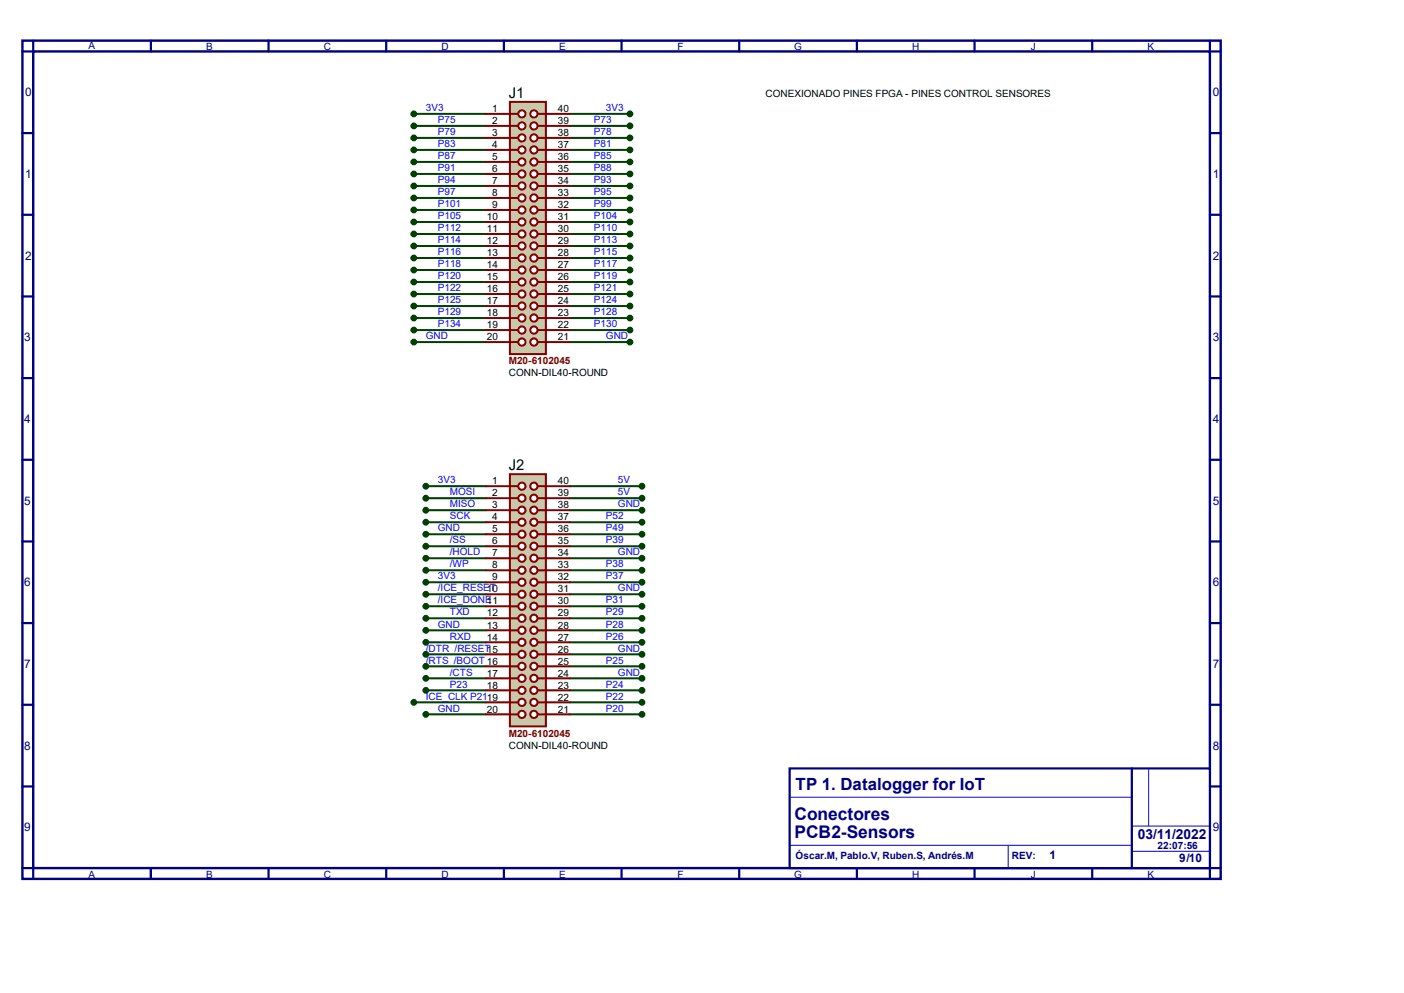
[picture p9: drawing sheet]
<svg xmlns="http://www.w3.org/2000/svg" width="297mm" height="210mm" viewBox="0 0 297 210" stroke-linecap="round" stroke-linejoin="round" font-family="sans-serif">
<path d="M4.7 8.6h253.5v177.3h-253.5zM7 10.9h248.9v172.7h-248.9z" fill="none" stroke="#000080" stroke-width=".51"/>
<path d="M7 8.6v2.3h-2.3M31.9 8.6v2.3" fill="none" stroke="#000080" stroke-width=".47"/>
<path d="M167 162.5h88.9v21.1h-88.9z" fill="#fff" stroke="#000080" stroke-width=".47"/>
<g fill="none" stroke="#000080" stroke-width=".47">
<path d="M56.8 8.6v2.3M81.7 8.6v2.3M106.6 8.6v2.3M131.5 8.6v2.3M156.4 8.6v2.3M181.3 8.6v2.3M206.2 8.6v2.3M231.1 8.6v2.3M255.9 8.6v2.3h2.3M4.7 28.2h2.3M255.9 28.2h2.3M4.7 45.4h2.3"/>
<path d="M255.9 45.4h2.3M4.7 62.7h2.3M4.7 80h2.3M255.9 62.7h2.3M255.9 80h2.3M4.7 97.2h2.3M255.9 97.2h2.3M4.7 114.5h2.3M255.9 114.5h2.3M4.7 131.8h2.3M255.9 131.8h2.3M4.7 149.1h2.3"/>
<path d="M255.9 149.1h2.3M4.7 166.3h2.3M239.4 162.5v21.1M255.9 166.3h2.3M4.7 183.6h2.3v2.3M31.9 183.6v2.3M56.8 183.6v2.3M81.7 183.6v2.3M106.6 183.6v2.3M131.5 183.6v2.3M156.4 183.6v2.3M181.3 183.6v2.3"/>
<path d="M206.2 183.6v2.3M231.1 183.6v2.3M258.2 183.6h-2.3v2.3"/>
</g>
<path d="M167 178.8h72.4M167.3 168.6h71.9M213.3 178.8v4.8M239.4 174.7h16.3M243 162.5v12.2M239.4 180h16.5" fill="none" stroke="#0000c0" stroke-width=".21"/>
<g fill="none" stroke="#004000" stroke-width=".42">
<path d="M87.5 24.1h15.3M87.5 26.6h15.3M87.5 29.2h15.3M87.5 31.7h15.3M87.5 34.2h15.3M87.5 36.8h15.3M87.5 39.3h15.3M120.6 24.1h12.7M120.6 26.6h12.7M120.6 29.2h12.7M120.6 31.7h12.7M120.6 34.2h12.7"/>
<path d="M120.6 36.8h12.7M120.6 39.3h12.7M87.5 41.9h15.3M87.5 44.4h15.3M87.5 46.9h15.3M87.5 49.5h15.3M87.5 52h15.3M87.5 54.6h15.3M87.5 57.1h15.3M87.5 59.6h15.3M120.6 41.9h12.7M120.6 44.4h12.7"/>
<path d="M120.6 46.9h12.7M120.6 49.5h12.7M120.6 52h12.7M120.6 54.6h12.7M120.6 57.1h12.7M120.6 59.6h12.7M87.5 62.2h15.3M87.5 64.7h15.3M87.5 67.3h15.3M87.5 69.8h15.3M87.5 72.3h15.3M120.6 62.2h12.7"/>
<path d="M120.6 64.7h12.7M120.6 67.3h12.7M120.6 69.8h12.7M120.6 72.3h12.7M90.1 102.8h12.7M90.1 105.4h12.7M90.1 107.9h12.7M90.1 110.4h12.7M90.1 113h12.7M90.1 115.5h12.7M90.1 118.1h12.7M120.6 102.8h15.2"/>
<path d="M120.6 105.4h15.2M120.6 107.9h15.2M120.6 110.4h15.2M120.6 113h15.2M120.6 115.5h15.2M120.6 118.1h15.2M90.1 120.6h12.7M90.1 123.1h12.7M90.1 125.7h12.7M90.1 128.2h12.7M90.1 130.8h12.7M90.1 133.3h12.7"/>
<path d="M90.1 135.8h12.7M90.1 138.4h12.7M120.6 120.6h15.2M120.6 123.1h15.2M120.6 125.7h15.2M120.6 128.2h15.2M120.6 130.8h15.2M120.6 133.3h15.2M120.6 135.8h15.2M120.6 138.4h15.2M87.5 148.5h15.3M90.1 140.9h12.7"/>
<path d="M90.1 143.5h12.7M90.1 146h12.7M90.1 151.1h12.7M120.6 140.9h15.2M120.6 143.5h15.2M120.6 146h15.2M120.6 151.1h15.2M120.6 148.5h15.2"/>
</g>
<path d="M107.9 21.5h7.6v53.4h-7.6z" fill="#c8c8aa" stroke="#800000" stroke-width=".42"/>
<path d="M107.9 24.1h1.7" fill="none" stroke="#800000" stroke-width=".42"/>
<circle cx="110.4" cy="24.1" r=".76" fill="#fff" stroke="#800000" stroke-width=".42"/>
<path d="M107.9 26.6h1.7" fill="none" stroke="#800000" stroke-width=".42"/>
<circle cx="110.4" cy="26.6" r=".76" fill="#fff" stroke="#800000" stroke-width=".42"/>
<path d="M107.9 29.2h1.7" fill="none" stroke="#800000" stroke-width=".42"/>
<circle cx="110.4" cy="29.2" r=".76" fill="#fff" stroke="#800000" stroke-width=".42"/>
<path d="M107.9 31.7h1.7" fill="none" stroke="#800000" stroke-width=".42"/>
<circle cx="110.4" cy="31.7" r=".76" fill="#fff" stroke="#800000" stroke-width=".42"/>
<path d="M113.7 24.1h1.8" fill="none" stroke="#800000" stroke-width=".42"/>
<circle cx="112.9" cy="24.1" r=".76" fill="#fff" stroke="#800000" stroke-width=".42"/>
<path d="M113.7 26.6h1.8" fill="none" stroke="#800000" stroke-width=".42"/>
<circle cx="112.9" cy="26.6" r=".76" fill="#fff" stroke="#800000" stroke-width=".42"/>
<path d="M113.7 29.2h1.8" fill="none" stroke="#800000" stroke-width=".42"/>
<circle cx="112.9" cy="29.2" r=".76" fill="#fff" stroke="#800000" stroke-width=".42"/>
<path d="M113.7 31.7h1.8" fill="none" stroke="#800000" stroke-width=".42"/>
<circle cx="112.9" cy="31.7" r=".76" fill="#fff" stroke="#800000" stroke-width=".42"/>
<path d="M107.9 34.2h1.7" fill="none" stroke="#800000" stroke-width=".42"/>
<circle cx="110.4" cy="34.2" r=".76" fill="#fff" stroke="#800000" stroke-width=".42"/>
<path d="M113.7 34.2h1.8" fill="none" stroke="#800000" stroke-width=".42"/>
<circle cx="112.9" cy="34.2" r=".76" fill="#fff" stroke="#800000" stroke-width=".42"/>
<path d="M107.9 36.8h1.7" fill="none" stroke="#800000" stroke-width=".42"/>
<circle cx="110.4" cy="36.8" r=".76" fill="#fff" stroke="#800000" stroke-width=".42"/>
<path d="M113.7 36.8h1.8" fill="none" stroke="#800000" stroke-width=".42"/>
<circle cx="112.9" cy="36.8" r=".76" fill="#fff" stroke="#800000" stroke-width=".42"/>
<path d="M107.9 39.3h1.7" fill="none" stroke="#800000" stroke-width=".42"/>
<circle cx="110.4" cy="39.3" r=".76" fill="#fff" stroke="#800000" stroke-width=".42"/>
<path d="M113.7 39.3h1.8" fill="none" stroke="#800000" stroke-width=".42"/>
<circle cx="112.9" cy="39.3" r=".76" fill="#fff" stroke="#800000" stroke-width=".42"/>
<path d="M107.9 41.9h1.7" fill="none" stroke="#800000" stroke-width=".42"/>
<circle cx="110.4" cy="41.9" r=".76" fill="#fff" stroke="#800000" stroke-width=".42"/>
<path d="M113.7 41.9h1.8" fill="none" stroke="#800000" stroke-width=".42"/>
<circle cx="112.9" cy="41.9" r=".76" fill="#fff" stroke="#800000" stroke-width=".42"/>
<path d="M107.9 44.4h1.7" fill="none" stroke="#800000" stroke-width=".42"/>
<circle cx="110.4" cy="44.4" r=".76" fill="#fff" stroke="#800000" stroke-width=".42"/>
<path d="M113.7 44.4h1.8" fill="none" stroke="#800000" stroke-width=".42"/>
<circle cx="112.9" cy="44.4" r=".76" fill="#fff" stroke="#800000" stroke-width=".42"/>
<path d="M107.9 46.9h1.7" fill="none" stroke="#800000" stroke-width=".42"/>
<circle cx="110.4" cy="46.9" r=".76" fill="#fff" stroke="#800000" stroke-width=".42"/>
<path d="M113.7 46.9h1.8" fill="none" stroke="#800000" stroke-width=".42"/>
<circle cx="112.9" cy="46.9" r=".76" fill="#fff" stroke="#800000" stroke-width=".42"/>
<path d="M107.9 49.5h1.7" fill="none" stroke="#800000" stroke-width=".42"/>
<circle cx="110.4" cy="49.5" r=".76" fill="#fff" stroke="#800000" stroke-width=".42"/>
<path d="M113.7 49.5h1.8" fill="none" stroke="#800000" stroke-width=".42"/>
<circle cx="112.9" cy="49.5" r=".76" fill="#fff" stroke="#800000" stroke-width=".42"/>
<path d="M107.9 52h1.7" fill="none" stroke="#800000" stroke-width=".42"/>
<circle cx="110.4" cy="52" r=".76" fill="#fff" stroke="#800000" stroke-width=".42"/>
<path d="M113.7 52h1.8" fill="none" stroke="#800000" stroke-width=".42"/>
<circle cx="112.9" cy="52" r=".76" fill="#fff" stroke="#800000" stroke-width=".42"/>
<path d="M107.9 54.6h1.7" fill="none" stroke="#800000" stroke-width=".42"/>
<circle cx="110.4" cy="54.6" r=".76" fill="#fff" stroke="#800000" stroke-width=".42"/>
<path d="M113.7 54.6h1.8" fill="none" stroke="#800000" stroke-width=".42"/>
<circle cx="112.9" cy="54.6" r=".76" fill="#fff" stroke="#800000" stroke-width=".42"/>
<path d="M107.9 57.1h1.7" fill="none" stroke="#800000" stroke-width=".42"/>
<circle cx="110.4" cy="57.1" r=".76" fill="#fff" stroke="#800000" stroke-width=".42"/>
<path d="M113.7 57.1h1.8" fill="none" stroke="#800000" stroke-width=".42"/>
<circle cx="112.9" cy="57.1" r=".76" fill="#fff" stroke="#800000" stroke-width=".42"/>
<path d="M107.9 59.6h1.7" fill="none" stroke="#800000" stroke-width=".42"/>
<circle cx="110.4" cy="59.6" r=".76" fill="#fff" stroke="#800000" stroke-width=".42"/>
<path d="M113.7 59.6h1.8" fill="none" stroke="#800000" stroke-width=".42"/>
<circle cx="112.9" cy="59.6" r=".76" fill="#fff" stroke="#800000" stroke-width=".42"/>
<path d="M107.9 62.2h1.7" fill="none" stroke="#800000" stroke-width=".42"/>
<circle cx="110.4" cy="62.2" r=".76" fill="#fff" stroke="#800000" stroke-width=".42"/>
<path d="M113.7 62.2h1.8" fill="none" stroke="#800000" stroke-width=".42"/>
<circle cx="112.9" cy="62.2" r=".76" fill="#fff" stroke="#800000" stroke-width=".42"/>
<path d="M107.9 64.7h1.7" fill="none" stroke="#800000" stroke-width=".42"/>
<circle cx="110.4" cy="64.7" r=".76" fill="#fff" stroke="#800000" stroke-width=".42"/>
<path d="M113.7 64.7h1.8" fill="none" stroke="#800000" stroke-width=".42"/>
<circle cx="112.9" cy="64.7" r=".76" fill="#fff" stroke="#800000" stroke-width=".42"/>
<path d="M107.9 67.3h1.7" fill="none" stroke="#800000" stroke-width=".42"/>
<circle cx="110.4" cy="67.3" r=".76" fill="#fff" stroke="#800000" stroke-width=".42"/>
<path d="M113.7 67.3h1.8" fill="none" stroke="#800000" stroke-width=".42"/>
<circle cx="112.9" cy="67.3" r=".76" fill="#fff" stroke="#800000" stroke-width=".42"/>
<path d="M107.9 69.8h1.7" fill="none" stroke="#800000" stroke-width=".42"/>
<circle cx="110.4" cy="69.8" r=".76" fill="#fff" stroke="#800000" stroke-width=".42"/>
<path d="M113.7 69.8h1.8" fill="none" stroke="#800000" stroke-width=".42"/>
<circle cx="112.9" cy="69.8" r=".76" fill="#fff" stroke="#800000" stroke-width=".42"/>
<path d="M107.9 72.3h1.7" fill="none" stroke="#800000" stroke-width=".42"/>
<circle cx="110.4" cy="72.3" r=".76" fill="#fff" stroke="#800000" stroke-width=".42"/>
<path d="M113.7 72.3h1.8" fill="none" stroke="#800000" stroke-width=".42"/>
<circle cx="112.9" cy="72.3" r=".76" fill="#fff" stroke="#800000" stroke-width=".42"/>
<g fill="none" stroke="#800000" stroke-width=".42">
<path d="M102.8 24.1h5.1M102.8 26.6h5.1M102.8 29.2h5.1M102.8 31.7h5.1M102.8 34.2h5.1M102.8 36.8h5.1M102.8 39.3h5.1M115.5 24.1h5.1M115.5 26.6h5.1M115.5 29.2h5.1M115.5 31.7h5.1M115.5 34.2h5.1"/>
<path d="M115.5 36.8h5.1M115.5 39.3h5.1M102.8 41.9h5.1M102.8 44.4h5.1M102.8 46.9h5.1M102.8 49.5h5.1M102.8 52h5.1M102.8 54.6h5.1M102.8 57.1h5.1M102.8 59.6h5.1M115.5 41.9h5.1M115.5 44.4h5.1"/>
<path d="M115.5 46.9h5.1M115.5 49.5h5.1M115.5 52h5.1M115.5 54.6h5.1M115.5 57.1h5.1M115.5 59.6h5.1M102.8 62.2h5.1M102.8 64.7h5.1M102.8 67.3h5.1M102.8 69.8h5.1M102.8 72.3h5.1M115.5 62.2h5.1"/>
<path d="M115.5 64.7h5.1M115.5 67.3h5.1M115.5 69.8h5.1M115.5 72.3h5.1"/>
</g>
<path d="M107.9 100.3h7.6v53.3h-7.6z" fill="#c8c8aa" stroke="#800000" stroke-width=".42"/>
<path d="M107.9 102.8h1.7" fill="none" stroke="#800000" stroke-width=".42"/>
<circle cx="110.4" cy="102.8" r=".76" fill="#fff" stroke="#800000" stroke-width=".42"/>
<path d="M107.9 105.4h1.7" fill="none" stroke="#800000" stroke-width=".42"/>
<circle cx="110.4" cy="105.4" r=".76" fill="#fff" stroke="#800000" stroke-width=".42"/>
<path d="M107.9 107.9h1.7" fill="none" stroke="#800000" stroke-width=".42"/>
<circle cx="110.4" cy="107.9" r=".76" fill="#fff" stroke="#800000" stroke-width=".42"/>
<path d="M107.9 110.4h1.7" fill="none" stroke="#800000" stroke-width=".42"/>
<circle cx="110.4" cy="110.4" r=".76" fill="#fff" stroke="#800000" stroke-width=".42"/>
<path d="M113.7 102.8h1.8" fill="none" stroke="#800000" stroke-width=".42"/>
<circle cx="112.9" cy="102.8" r=".76" fill="#fff" stroke="#800000" stroke-width=".42"/>
<path d="M113.7 105.4h1.8" fill="none" stroke="#800000" stroke-width=".42"/>
<circle cx="112.9" cy="105.4" r=".76" fill="#fff" stroke="#800000" stroke-width=".42"/>
<path d="M113.7 107.9h1.8" fill="none" stroke="#800000" stroke-width=".42"/>
<circle cx="112.9" cy="107.9" r=".76" fill="#fff" stroke="#800000" stroke-width=".42"/>
<path d="M113.7 110.4h1.8" fill="none" stroke="#800000" stroke-width=".42"/>
<circle cx="112.9" cy="110.4" r=".76" fill="#fff" stroke="#800000" stroke-width=".42"/>
<path d="M107.9 113h1.7" fill="none" stroke="#800000" stroke-width=".42"/>
<circle cx="110.4" cy="113" r=".76" fill="#fff" stroke="#800000" stroke-width=".42"/>
<path d="M113.7 113h1.8" fill="none" stroke="#800000" stroke-width=".42"/>
<circle cx="112.9" cy="113" r=".76" fill="#fff" stroke="#800000" stroke-width=".42"/>
<path d="M107.9 115.5h1.7" fill="none" stroke="#800000" stroke-width=".42"/>
<circle cx="110.4" cy="115.5" r=".76" fill="#fff" stroke="#800000" stroke-width=".42"/>
<path d="M113.7 115.5h1.8" fill="none" stroke="#800000" stroke-width=".42"/>
<circle cx="112.9" cy="115.5" r=".76" fill="#fff" stroke="#800000" stroke-width=".42"/>
<path d="M107.9 118.1h1.7" fill="none" stroke="#800000" stroke-width=".42"/>
<circle cx="110.4" cy="118.1" r=".76" fill="#fff" stroke="#800000" stroke-width=".42"/>
<path d="M113.7 118.1h1.8" fill="none" stroke="#800000" stroke-width=".42"/>
<circle cx="112.9" cy="118.1" r=".76" fill="#fff" stroke="#800000" stroke-width=".42"/>
<path d="M107.9 120.6h1.7" fill="none" stroke="#800000" stroke-width=".42"/>
<circle cx="110.4" cy="120.6" r=".76" fill="#fff" stroke="#800000" stroke-width=".42"/>
<path d="M113.7 120.6h1.8" fill="none" stroke="#800000" stroke-width=".42"/>
<circle cx="112.9" cy="120.6" r=".76" fill="#fff" stroke="#800000" stroke-width=".42"/>
<path d="M107.9 123.1h1.7" fill="none" stroke="#800000" stroke-width=".42"/>
<circle cx="110.4" cy="123.1" r=".76" fill="#fff" stroke="#800000" stroke-width=".42"/>
<path d="M113.7 123.1h1.8" fill="none" stroke="#800000" stroke-width=".42"/>
<circle cx="112.9" cy="123.1" r=".76" fill="#fff" stroke="#800000" stroke-width=".42"/>
<path d="M107.9 125.7h1.7" fill="none" stroke="#800000" stroke-width=".42"/>
<circle cx="110.4" cy="125.7" r=".76" fill="#fff" stroke="#800000" stroke-width=".42"/>
<path d="M113.7 125.7h1.8" fill="none" stroke="#800000" stroke-width=".42"/>
<circle cx="112.9" cy="125.7" r=".76" fill="#fff" stroke="#800000" stroke-width=".42"/>
<path d="M107.9 128.2h1.7" fill="none" stroke="#800000" stroke-width=".42"/>
<circle cx="110.4" cy="128.2" r=".76" fill="#fff" stroke="#800000" stroke-width=".42"/>
<path d="M113.7 128.2h1.8" fill="none" stroke="#800000" stroke-width=".42"/>
<circle cx="112.9" cy="128.2" r=".76" fill="#fff" stroke="#800000" stroke-width=".42"/>
<path d="M107.9 130.8h1.7" fill="none" stroke="#800000" stroke-width=".42"/>
<circle cx="110.4" cy="130.8" r=".76" fill="#fff" stroke="#800000" stroke-width=".42"/>
<path d="M113.7 130.8h1.8" fill="none" stroke="#800000" stroke-width=".42"/>
<circle cx="112.9" cy="130.8" r=".76" fill="#fff" stroke="#800000" stroke-width=".42"/>
<path d="M107.9 133.3h1.7" fill="none" stroke="#800000" stroke-width=".42"/>
<circle cx="110.4" cy="133.3" r=".76" fill="#fff" stroke="#800000" stroke-width=".42"/>
<path d="M113.7 133.3h1.8" fill="none" stroke="#800000" stroke-width=".42"/>
<circle cx="112.9" cy="133.3" r=".76" fill="#fff" stroke="#800000" stroke-width=".42"/>
<path d="M107.9 135.8h1.7" fill="none" stroke="#800000" stroke-width=".42"/>
<circle cx="110.4" cy="135.8" r=".76" fill="#fff" stroke="#800000" stroke-width=".42"/>
<path d="M113.7 135.8h1.8" fill="none" stroke="#800000" stroke-width=".42"/>
<circle cx="112.9" cy="135.8" r=".76" fill="#fff" stroke="#800000" stroke-width=".42"/>
<path d="M107.9 138.4h1.7" fill="none" stroke="#800000" stroke-width=".42"/>
<circle cx="110.4" cy="138.4" r=".76" fill="#fff" stroke="#800000" stroke-width=".42"/>
<path d="M113.7 138.4h1.8" fill="none" stroke="#800000" stroke-width=".42"/>
<circle cx="112.9" cy="138.4" r=".76" fill="#fff" stroke="#800000" stroke-width=".42"/>
<path d="M107.9 140.9h1.7" fill="none" stroke="#800000" stroke-width=".42"/>
<circle cx="110.4" cy="140.9" r=".76" fill="#fff" stroke="#800000" stroke-width=".42"/>
<path d="M113.7 140.9h1.8" fill="none" stroke="#800000" stroke-width=".42"/>
<circle cx="112.9" cy="140.9" r=".76" fill="#fff" stroke="#800000" stroke-width=".42"/>
<path d="M107.9 143.5h1.7" fill="none" stroke="#800000" stroke-width=".42"/>
<circle cx="110.4" cy="143.5" r=".76" fill="#fff" stroke="#800000" stroke-width=".42"/>
<path d="M113.7 143.5h1.8" fill="none" stroke="#800000" stroke-width=".42"/>
<circle cx="112.9" cy="143.5" r=".76" fill="#fff" stroke="#800000" stroke-width=".42"/>
<path d="M107.9 146h1.7" fill="none" stroke="#800000" stroke-width=".42"/>
<circle cx="110.4" cy="146" r=".76" fill="#fff" stroke="#800000" stroke-width=".42"/>
<path d="M113.7 146h1.8" fill="none" stroke="#800000" stroke-width=".42"/>
<circle cx="112.9" cy="146" r=".76" fill="#fff" stroke="#800000" stroke-width=".42"/>
<path d="M107.9 148.5h1.7" fill="none" stroke="#800000" stroke-width=".42"/>
<circle cx="110.4" cy="148.5" r=".76" fill="#fff" stroke="#800000" stroke-width=".42"/>
<path d="M113.7 148.5h1.8" fill="none" stroke="#800000" stroke-width=".42"/>
<circle cx="112.9" cy="148.5" r=".76" fill="#fff" stroke="#800000" stroke-width=".42"/>
<path d="M107.9 151.1h1.7" fill="none" stroke="#800000" stroke-width=".42"/>
<circle cx="110.4" cy="151.1" r=".76" fill="#fff" stroke="#800000" stroke-width=".42"/>
<path d="M113.7 151.1h1.8" fill="none" stroke="#800000" stroke-width=".42"/>
<circle cx="112.9" cy="151.1" r=".76" fill="#fff" stroke="#800000" stroke-width=".42"/>
<g fill="none" stroke="#800000" stroke-width=".42">
<path d="M102.8 102.8h5.1M102.8 105.4h5.1M102.8 107.9h5.1M102.8 110.4h5.1M102.8 113h5.1M102.8 115.5h5.1M102.8 118.1h5.1M115.5 102.8h5.1M115.5 105.4h5.1M115.5 107.9h5.1M115.5 110.4h5.1M115.5 113h5.1"/>
<path d="M115.5 115.5h5.1M115.5 118.1h5.1M102.8 120.6h5.1M102.8 123.1h5.1M102.8 125.7h5.1M102.8 128.2h5.1M102.8 130.8h5.1M102.8 133.3h5.1M102.8 135.8h5.1M102.8 138.4h5.1M115.5 120.6h5.1M115.5 123.1h5.1"/>
<path d="M115.5 125.7h5.1M115.5 128.2h5.1M115.5 130.8h5.1M115.5 133.3h5.1M115.5 135.8h5.1M115.5 138.4h5.1M102.8 140.9h5.1M102.8 143.5h5.1M102.8 146h5.1M102.8 148.5h5.1M102.8 151.1h5.1M115.5 140.9h5.1"/>
<path d="M115.5 143.5h5.1M115.5 146h5.1M115.5 148.5h5.1M115.5 151.1h5.1"/>
</g>
<g fill="#004000" stroke="#004000" stroke-width=".42">
<circle cx="87.5" cy="24.1" r=".51"/>
<circle cx="87.5" cy="26.6" r=".51"/>
<circle cx="87.5" cy="29.2" r=".51"/>
<circle cx="87.5" cy="31.7" r=".51"/>
<circle cx="87.5" cy="34.2" r=".51"/>
<circle cx="87.5" cy="36.8" r=".51"/>
<circle cx="87.5" cy="39.3" r=".51"/>
<circle cx="87.5" cy="41.9" r=".51"/>
<circle cx="87.5" cy="44.4" r=".51"/>
<circle cx="87.5" cy="46.9" r=".51"/>
<circle cx="87.5" cy="49.5" r=".51"/>
<circle cx="87.5" cy="52" r=".51"/>
<circle cx="87.5" cy="54.6" r=".51"/>
<circle cx="87.5" cy="57.1" r=".51"/>
<circle cx="87.5" cy="59.6" r=".51"/>
<circle cx="87.5" cy="62.2" r=".51"/>
<circle cx="87.5" cy="64.7" r=".51"/>
<circle cx="87.5" cy="67.3" r=".51"/>
<circle cx="87.5" cy="69.8" r=".51"/>
<circle cx="87.5" cy="72.3" r=".51"/>
<circle cx="133.3" cy="24.1" r=".51"/>
<circle cx="133.3" cy="26.6" r=".51"/>
<circle cx="133.3" cy="29.2" r=".51"/>
<circle cx="133.3" cy="31.7" r=".51"/>
<circle cx="133.3" cy="34.2" r=".51"/>
<circle cx="133.3" cy="36.8" r=".51"/>
<circle cx="133.3" cy="39.3" r=".51"/>
<circle cx="133.3" cy="41.9" r=".51"/>
<circle cx="133.3" cy="44.4" r=".51"/>
<circle cx="133.3" cy="46.9" r=".51"/>
<circle cx="133.3" cy="49.5" r=".51"/>
<circle cx="133.3" cy="54.6" r=".51"/>
<circle cx="133.3" cy="57.1" r=".51"/>
<circle cx="133.3" cy="59.6" r=".51"/>
<circle cx="133.3" cy="62.2" r=".51"/>
<circle cx="133.3" cy="64.7" r=".51"/>
<circle cx="133.3" cy="67.3" r=".51"/>
<circle cx="133.3" cy="69.8" r=".51"/>
<circle cx="133.3" cy="72.3" r=".51"/>
<circle cx="90.1" cy="102.8" r=".51"/>
<circle cx="90.1" cy="105.4" r=".51"/>
<circle cx="90.1" cy="107.9" r=".51"/>
<circle cx="90.1" cy="110.4" r=".51"/>
<circle cx="90.1" cy="113" r=".51"/>
<circle cx="90.1" cy="115.5" r=".51"/>
<circle cx="90.1" cy="118.1" r=".51"/>
<circle cx="90.1" cy="120.6" r=".51"/>
<circle cx="90.1" cy="123.1" r=".51"/>
<circle cx="90.1" cy="125.7" r=".51"/>
<circle cx="90.1" cy="128.2" r=".51"/>
<circle cx="90.1" cy="130.8" r=".51"/>
<circle cx="90.1" cy="133.3" r=".51"/>
<circle cx="90.1" cy="135.8" r=".51"/>
<circle cx="90.1" cy="138.4" r=".51"/>
<circle cx="90.1" cy="140.9" r=".51"/>
<circle cx="90.1" cy="143.5" r=".51"/>
<circle cx="90.1" cy="146" r=".51"/>
<circle cx="90.1" cy="151.1" r=".51"/>
<circle cx="135.8" cy="102.8" r=".51"/>
<circle cx="135.8" cy="105.4" r=".51"/>
<circle cx="135.8" cy="107.9" r=".51"/>
<circle cx="135.8" cy="110.4" r=".51"/>
<circle cx="135.8" cy="113" r=".51"/>
<circle cx="135.8" cy="115.5" r=".51"/>
<circle cx="135.8" cy="118.1" r=".51"/>
<circle cx="135.8" cy="120.6" r=".51"/>
<circle cx="135.8" cy="123.1" r=".51"/>
<circle cx="135.8" cy="125.7" r=".51"/>
<circle cx="135.8" cy="128.2" r=".51"/>
<circle cx="135.8" cy="130.8" r=".51"/>
<circle cx="135.8" cy="133.3" r=".51"/>
<circle cx="135.8" cy="135.8" r=".51"/>
<circle cx="135.8" cy="138.4" r=".51"/>
<circle cx="135.8" cy="140.9" r=".51"/>
<circle cx="135.8" cy="143.5" r=".51"/>
<circle cx="135.8" cy="146" r=".51"/>
<circle cx="135.8" cy="148.5" r=".51"/>
<circle cx="135.8" cy="151.1" r=".51"/>
<circle cx="87.5" cy="148.5" r=".51"/>
<circle cx="133.3" cy="52" r=".51"/>
</g>
<g font-size="3.7" fill="#000080">
<text x="168.1" y="173.5">Conectores</text>
<text x="168.1" y="177.3">PCB2-Sensors</text>
</g>
<text font-size="3.6" fill="#000080" x="168.3" y="167.1">TP 1. Datalogger for IoT</text>
<g font-size="3.1">
<text x="107.7" y="20.7">J1</text>
<text x="107.7" y="99.4">J2</text>
</g>
<text font-size="2.9" fill="#000080" x="240.7" y="177.5">03/11/2022</text>
<g font-size="2.5" fill="#000080">
<text x="5.3" y="20.4">0</text>
<text x="256.5" y="20.4">0</text>
<text x="5.3" y="37.7">1</text>
<text x="256.5" y="37.7">1</text>
<text x="5.3" y="54.9">2</text>
<text x="256.5" y="54.9">2</text>
<text x="5.1" y="72.2">3</text>
<text x="256.5" y="72.2">3</text>
<text x="5.1" y="89.5">4</text>
<text x="256.5" y="89.5">4</text>
<text x="5.1" y="106.8">5</text>
<text x="256.5" y="106.8">5</text>
<text x="5.1" y="124">6</text>
<text x="256.5" y="124">6</text>
<text x="5.1" y="141.3">7</text>
<text x="256.5" y="141.3">7</text>
<text x="5.1" y="158.6">8</text>
<text x="256.5" y="158.6">8</text>
<text x="5.1" y="175.9">9</text>
<text x="256.5" y="175.9">9</text>
<text x="222" y="181.7">1</text>
<text x="249.4" y="182.2">9/10</text>
</g>
<g font-size="2.1" fill="#000080">
<text x="18.8" y="10.4">A</text>
<text x="43.6" y="10.6">B</text>
<text x="68.5" y="10.6">C</text>
<text x="93.4" y="10.6">D</text>
<text x="118.3" y="10.6">E</text>
<text x="143.3" y="10.6">F</text>
<text x="168" y="10.6">G</text>
<text x="192.9" y="10.6">H</text>
<text x="218.1" y="10.6">J</text>
<text x="242.8" y="10.6">K</text>
<text x="244.9" y="179.6">22:07:56</text>
<text x="18.8" y="185.6">A</text>
<text x="43.6" y="185.6">B</text>
<text x="68.5" y="185.6">C</text>
<text x="93.4" y="185.6">D</text>
<text x="118.3" y="185.6">E</text>
<text x="143.3" y="185.6">F</text>
<text x="168" y="185.6">G</text>
<text x="168.3" y="181.7">Óscar.M, Pablo.V, Ruben.S, Andrés.M</text>
<text x="192.9" y="185.6">H</text>
<text x="214.1" y="181.6">REV:</text>
<text x="218.1" y="185.6">J</text>
<text x="242.8" y="185.6">K</text>
</g>
<g font-size="2.1" fill="#00f">
<text x="90.1" y="23.5">3V3</text>
<text x="128.2" y="23.5">3V3</text>
<text x="92.6" y="26">P75</text>
<text x="92.6" y="28.6">P79</text>
<text x="125.6" y="26">P73</text>
<text x="125.6" y="28.6">P78</text>
<text x="92.6" y="31.1">P83</text>
<text x="92.6" y="33.7">P87</text>
<text x="125.6" y="31.1">P81</text>
<text x="125.6" y="33.7">P85</text>
<text x="92.6" y="36.2">P91</text>
<text x="92.6" y="38.7">P94</text>
<text x="92.6" y="41.3">P97</text>
<text x="125.6" y="36.2">P88</text>
<text x="125.6" y="38.7">P93</text>
<text x="125.6" y="41.3">P95</text>
<text x="92.6" y="43.8">P101</text>
<text x="92.6" y="46.4">P105</text>
<text x="125.6" y="43.8">P99</text>
<text x="125.6" y="46.4">P104</text>
<text x="92.6" y="48.9">P112</text>
<text x="92.6" y="51.4">P114</text>
<text x="92.6" y="54">P116</text>
<text x="125.6" y="48.9">P110</text>
<text x="125.6" y="54">P115</text>
<text x="125.6" y="51.4">P113</text>
<text x="92.6" y="56.5">P118</text>
<text x="92.6" y="59.1">P120</text>
<text x="125.6" y="56.5">P117</text>
<text x="125.6" y="59.1">P119</text>
<text x="92.6" y="61.6">P122</text>
<text x="92.6" y="64.1">P125</text>
<text x="125.6" y="61.6">P121</text>
<text x="125.6" y="64.1">P124</text>
<text x="90.1" y="71.8">GND</text>
<text x="92.6" y="66.7">P129</text>
<text x="92.6" y="69.2">P134</text>
<text x="125.6" y="66.7">P128</text>
<text x="125.6" y="69.2">P130</text>
<text x="128.2" y="71.8">GND</text>
<text x="92.6" y="102.2">3V3</text>
<text x="95.2" y="104.8">MOSI</text>
<text x="95.2" y="107.3">MISO</text>
<text x="130.7" y="102.2">5V</text>
<text x="130.7" y="104.8">5V</text>
<text x="130.7" y="107.3">GND</text>
<text x="92.6" y="112.4">GND</text>
<text x="95.2" y="109.9">SCK</text>
<text x="128.2" y="109.9">P52</text>
<text x="128.2" y="112.4">P49</text>
<text x="95.2" y="114.9">/SS</text>
<text x="95.2" y="117.5">/HOLD</text>
<text x="128.2" y="114.9">P39</text>
<text x="130.7" y="117.5">GND</text>
<text x="92.6" y="122.6">3V3</text>
<text x="92.6" y="125.1">/ICE_RESET</text>
<text x="95.2" y="120">/WP</text>
<text x="128.2" y="120">P38</text>
<text x="128.2" y="122.6">P37</text>
<text x="130.7" y="125.1">GND</text>
<text x="92.6" y="127.6">/ICE_DONE</text>
<text x="95.2" y="130.2">TXD</text>
<text x="128.2" y="127.6">P31</text>
<text x="128.2" y="130.2">P29</text>
<text x="90.1" y="137.8">/DTR /RESET15</text>
<text x="92.6" y="132.7">GND</text>
<text x="95.2" y="135.3">RXD</text>
<text x="128.2" y="132.7">P28</text>
<text x="128.2" y="135.3">P26</text>
<text x="130.7" y="137.8">GND</text>
<text x="90.1" y="140.3">/RTS /BOOT 16</text>
<text x="95.2" y="142.9">/CTS</text>
<text x="128.2" y="140.3">P25</text>
<text x="130.7" y="142.9">GND</text>
<text x="90.1" y="148">ICE_CLK P2119</text>
<text x="95.2" y="145.4">P23</text>
<text x="128.2" y="145.4">P24</text>
<text x="128.2" y="148">P22</text>
<text x="92.6" y="150.5">GND</text>
<text x="128.2" y="150.5">P20</text>
</g>
<g font-size="2.1">
<text x="104.1" y="23.7">1</text>
<text x="118" y="23.7">40</text>
<text x="162" y="20.4">CONEXIONADO PINES FPGA - PINES CONTROL SENSORES</text>
<text x="104.1" y="26.2">2</text>
<text x="104.1" y="28.8">3</text>
<text x="118" y="26.2">39</text>
<text x="118" y="28.8">38</text>
<text x="104.1" y="31.3">4</text>
<text x="104.1" y="33.9">5</text>
<text x="118" y="31.3">37</text>
<text x="118" y="33.9">36</text>
<text x="104.1" y="36.4">6</text>
<text x="104.1" y="38.9">7</text>
<text x="104.1" y="41.5">8</text>
<text x="118" y="36.4">35</text>
<text x="118" y="38.9">34</text>
<text x="118" y="41.5">33</text>
<text x="103" y="46.6">10</text>
<text x="104.1" y="44">9</text>
<text x="118" y="44">32</text>
<text x="118" y="46.6">31</text>
<text x="103" y="49.1">11</text>
<text x="103" y="51.6">12</text>
<text x="118" y="49.1">30</text>
<text x="118" y="51.6">29</text>
<text x="103" y="54.2">13</text>
<text x="103" y="56.7">14</text>
<text x="103" y="59.3">15</text>
<text x="118" y="54.2">28</text>
<text x="118" y="56.7">27</text>
<text x="118" y="59.3">26</text>
<text x="103" y="61.8">16</text>
<text x="103" y="64.3">17</text>
<text x="118" y="61.8">25</text>
<text x="118" y="64.3">24</text>
<text x="103" y="66.9">18</text>
<text x="103" y="69.4">19</text>
<text x="103" y="72">20</text>
<text x="118" y="66.9">23</text>
<text x="118" y="69.4">22</text>
<text x="118" y="72">21</text>
<text x="107.7" y="79.6">CONN-DIL40-ROUND</text>
<text x="104.1" y="102.4">1</text>
<text x="104.1" y="105">2</text>
<text x="104.1" y="107.5">3</text>
<text x="118" y="102.4">40</text>
<text x="118" y="105">39</text>
<text x="118" y="107.5">38</text>
<text x="104.1" y="110.1">4</text>
<text x="104.1" y="112.6">5</text>
<text x="118" y="110.1">37</text>
<text x="118" y="112.6">36</text>
<text x="104.1" y="115.1">6</text>
<text x="104.1" y="117.7">7</text>
<text x="118" y="115.1">35</text>
<text x="118" y="117.7">34</text>
<text x="103" y="125.3">10</text>
<text x="104.1" y="120.2">8</text>
<text x="104.1" y="122.8">9</text>
<text x="118" y="120.2">33</text>
<text x="118" y="122.8">32</text>
<text x="118" y="125.3">31</text>
<text x="103" y="127.8">11</text>
<text x="103" y="130.4">12</text>
<text x="118" y="127.8">30</text>
<text x="118" y="130.4">29</text>
<text x="103" y="132.9">13</text>
<text x="103" y="135.5">14</text>
<text x="118" y="132.9">28</text>
<text x="118" y="135.5">27</text>
<text x="103" y="143.1">17</text>
<text x="118" y="138">26</text>
<text x="118" y="140.5">25</text>
<text x="118" y="143.1">24</text>
<text x="103" y="145.6">18</text>
<text x="118" y="145.6">23</text>
<text x="118" y="148.2">22</text>
<text x="103" y="150.7">20</text>
<text x="118" y="150.7">21</text>
<text x="107.7" y="158.3">CONN-DIL40-ROUND</text>
</g>
<g font-size="2.1" fill="#800000">
<text x="107.7" y="77.1">M20-6102045</text>
<text x="107.7" y="155.8">M20-6102045</text>
</g>
</svg>
